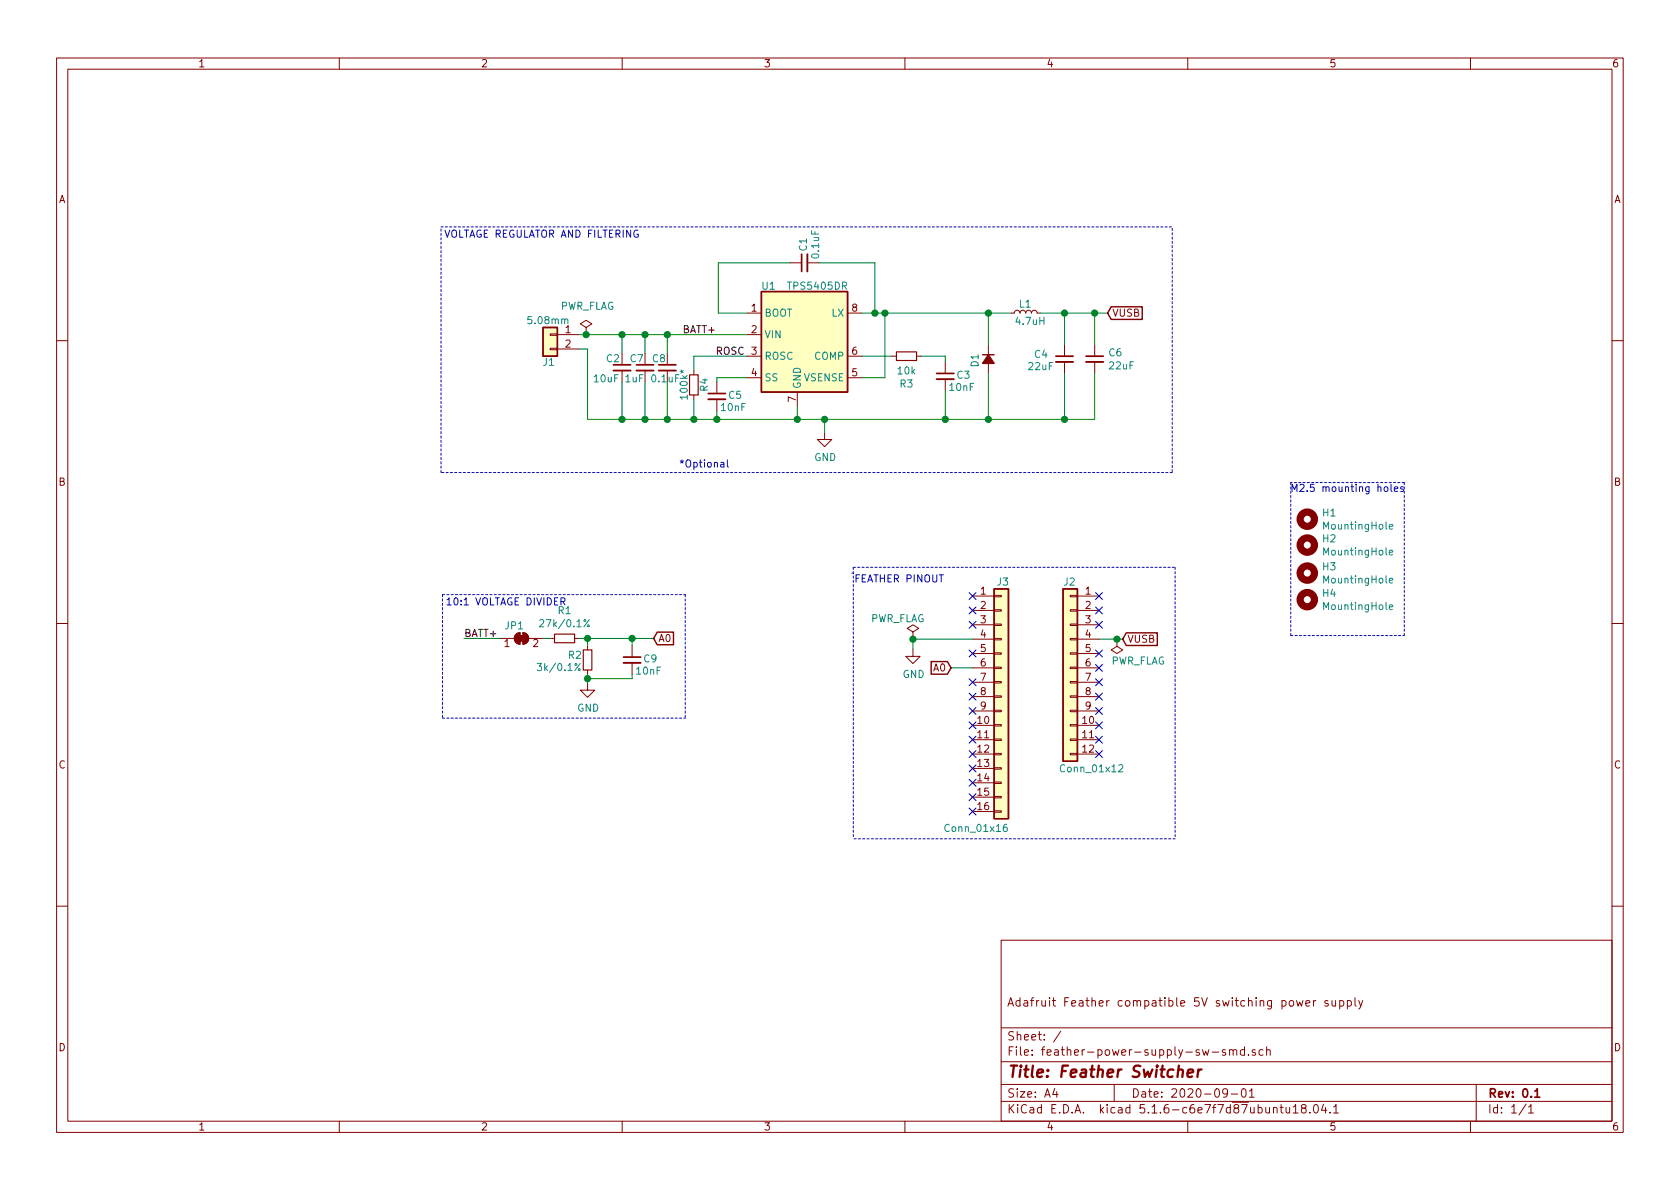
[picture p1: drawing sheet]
<svg xmlns="http://www.w3.org/2000/svg" width="297mm" height="210mm" viewBox="0 0 297 210" stroke-linecap="round" stroke-linejoin="round" font-family="sans-serif">
<g fill="none" stroke="#840000" stroke-width=".18">
<path d="M10 10.3h277v189.9h-277zM12 12.2h273v186.1h-273zM60 10.3v1.9M110 10.3v1.9M160 10.3v1.9M210 10.3v1.9M260 10.3v1.9M97.3 59h1.3v.3h-1.3zM98.6 59.2h3.8M103.6 57.9l1-.6-1-.7-1 .7 1 .6v1.3M103.6 59.2h.1M132.1 59.2h2.5"/>
<path d="M132.1 55.4h2.5M139.7 46.5h2M142.7 46.5h2.1M149.9 55.4h2.5M178.8 55.4h.5l.2-.4 .2-.1 .5 .1 .1 .4 .2-.4 .2-.1 .5 .1 .2 .4 .1-.4 .3-.1 .4 .1 .2 .4 .1-.4 .3-.1 .4 .1 .2 .4h.5M10 60.2h2M97.3 61.6h1.3v.2h-1.3zM98.6 61.7h3.8M110 65.5v2.1M114 65.5v2.1M118 65.5v2.1M122.7 65.5v.8"/>
<path d="M122.7 69.8v.8M126.7 67.6v2M126.7 70.6v2M132.1 63h2.5M132.1 66.8h2.5M141 69.3v2.6M145.8 76.4v1.3h1.3l-1.3 1.3-1.3-1.3h1.3M149.9 63h2.5M149.9 66.8h2.5M157.7 63h.8M162.1 63h.7M167.1 64v2"/>
<path d="M167.1 67.1v2M174.8 61v5M188.2 61v2M188.2 64v2M193.5 61v2M193.5 64v2M285 60.2h2M10 110.3h2M88.4 112.9h2.5M91.2 112.2l.4-.3h.3v2a1.03 1.03 0 0 1-.9-.6 1.03 1.03 0 0 1 .2-1.1zM92.5 111.9a1.02 1.02 0 0 1 1 1 1.02 1.02 0 0 1-1 1zM93.5 112.9h2.5"/>
<path d="M97.3 112.9h.7M101.6 112.9h.8M103.9 114.2v.7M103.9 118.5v.7M111.8 114.2v2M111.8 117.2v2M161.4 111.8l1-.7-1-.6-1 .6 1 .7v1.2M161.4 113h.1M161.4 114.8v1.3h1.3l-1.3 1.2-1.3-1.2h1.3M172 105.4h3.8M172 107.9h3.8M172 110.5h3.8"/>
<path d="M172 113h3.8M172 115.6h3.8M172 118.1h3.8M175.8 118h1.2v.2h-1.2zM175.8 115.4h1.2v.3h-1.2zM175.8 112.9h1.2v.3h-1.2zM175.8 110.4h1.2v.2h-1.2zM175.8 107.8h1.2v.3h-1.2zM175.8 105.3h1.2v.2h-1.2zM189.2 115.4h1.3v.3h-1.3zM189.2 112.9h1.3v.3h-1.3zM189.2 110.4h1.3v.2h-1.3z"/>
<path d="M189.2 107.8h1.3v.3h-1.3zM189.2 118h1.3v.2h-1.3zM189.2 105.3h1.3v.2h-1.3zM190.5 105.4h3.8M190.5 107.9h3.8M190.5 110.5h3.8M190.5 113h3.8M190.5 115.6h3.8M190.5 118.1h3.8M197.5 113v1.3l1 .6-1 .7-1-.7 1-.6M197.5 113h.1M285 110.3h2"/>
<path d="M103.9 120.8v1.2h1.3l-1.3 1.3-1.3-1.3h1.3M172 128.3h3.8M172 130.8h3.8M172 133.3h3.8M172 135.9h3.8M172 138.4h3.8M172 120.6h3.8M172 123.2h3.8M172 125.7h3.8M175.8 128.1h1.2v.3h-1.2zM175.8 130.7h1.2v.2h-1.2zM175.8 133.2h1.2v.3h-1.2z"/>
<path d="M175.8 135.8h1.2v.2h-1.2zM175.8 138.3h1.2v.3h-1.2zM175.8 125.6h1.2v.3h-1.2zM175.8 120.5h1.2v.3h-1.2zM175.8 123.1h1.2v.2h-1.2zM189.2 123.1h1.3v.2h-1.3zM189.2 125.6h1.3v.3h-1.3zM189.2 128.1h1.3v.3h-1.3zM189.2 130.7h1.3v.2h-1.3zM189.2 133.2h1.3v.3h-1.3zM189.2 120.5h1.3v.3h-1.3zM190.5 128.3h3.8"/>
<path d="M190.5 130.8h3.8M190.5 133.3h3.8M190.5 120.6h3.8M190.5 123.2h3.8M190.5 125.7h3.8M172 141h3.8M172 143.5h3.8M175.8 140.8h1.2v.3h-1.2zM175.8 143.4h1.2v.2h-1.2zM10 160.2h2M177 166.3h108v32h-108zM229.2 176.9l.3 1 .3-.7 .3 .7 .3-1"/>
<path d="M230.9 177.4l.7-.1-.1-.3-.4-.1-.2 .2v.7h.6M232.2 176.9v1M232.7 176.9l-.5 .3M234.8 177l-.4-.1-.2 .2 .1 .3 .5 .1v.3h-.6M235.5 176.9v.8a.37 .37 0 0 0 .6 .1M236.1 176.9v1M236.9 177l.4-.1 .3 .3-.1 .6-.2 .1-.4-.1M236.9 176.9v1.5M238.2 177l.5-.1 .2 .3v.6l-.2 .1-.5-.1M238.2 176.9v1.5M239.6 176.4v1.3l.2 .2M240.2 176.9l.4 1"/>
<path d="M240.9 176.9l-.5 1.4-.2 .1M285 160.2h2M60 198.3v1.9M110 198.3v1.9M160 198.3v1.9M177 194.8h108M177 191.8h108M177 187.8h108M177 181.8h108M186.5 192.5l-.4 1h1M186.8 193v1M187.6 182.3l-1.3 2"/>
<path d="M197 191.8v3M210 198.3v1.9M214.3 186h1.2M216.7 185.7l-.4-.1-.2 .2 .1 .2 .5 .2v.3h-.6M217 193.2l-.1 .2a.48 .48 0 0 1-.6-.1v-.6a.48 .48 0 0 1 .6-.1l.1 .1a1.19 1.19 0 0 1-.2 1.2l-.5 .1M217.4 185.7a.37 .37 0 0 1 .6 .1v.8M217.4 185.6v1M217.7 193.5h1.1M218 185.8l.2-.2 .4 .1 .1 .9M219.6 192.7l.4-.2a.94 .94 0 0 1 0 1.5 .82 .82 0 0 1-.4-1.3zM220 185.7l-.4-.1-.3 .3 .1 .6 .2 .1 .4-.1M220 185.1v1.5"/>
<path d="M220.8 186.5v.1M220.9 193l.4-.5v1.5M220.9 194h.9M221.9 185.7l-.3-.1-.2 .2 .1 .2 .4 .2v.3h-.5M223.3 185.7l-.4-.1-.3 .3 .1 .6 .2 .1 .4-.1M224 185.7l.2-.1 .3 .1 .1 .9M224 185.1v1.5M225.2 196l.2-.2 .3 .1 .1 .9M226.3 195.8h.6M226.5 195.3v1.3l.4 .2M227.4 195.8l.1 .9 .3 .1 .2-.1M228 195.8v1"/>
<path d="M228.7 195.8l.4-.5v1.5M228.7 196.8h.8M230.4 196l-.3-.2v-.3a.48 .48 0 0 1 .8 0l-.1 .4-.7 .2v.4l.3 .3h.3l.2-.3v-.4l-.2-.1M231.6 196.7v.1M232.4 195.4l.2-.1a.8 .8 0 0 1 .5 .8 .8 .8 0 0 1-.5 .7 1 1 0 0 1-.2-1.4zM234 195.2l-.3 1.1h.9M234.4 195.8v1M235.2 196.7v.1M235.8 195.8l.4-.5v1.5M235.8 196.8h.9M260 198.3v1.9M261 191.8v6.5"/>
<path d="M269.8 195.2l-1.2 2M270.3 195.8l.4-.5v1.5M270.3 196.8h.8"/>
</g>
<path d="M141.7 45v3M108.5 64.5h3M112.5 64.5h3.1M116.5 64.5h3M125.2 69.6h3.1M165.6 66h3.1M186.7 63h3M192 63h3.1M110.2 116.2h3.1M271.4 193l.4-.5v1.5M271.4 194h.8" fill="none" stroke="#840000" stroke-width=".3"/>
<path d="M210 189.8l.9-.2v-.4l-.6-.1-.3 .3v.9l.2 .1 .6-.1M211.9 189.1l-.2 1.3M212.4 189.1a.54 .54 0 0 0-.6 .4" fill="none" stroke="#840000" stroke-width=".41"/>
<path d="M142.7 45v3M108.5 65.5h3M112.5 65.5h3.1M116.5 65.5h3M125.2 70.6h3.1M165.6 67.1h3.1M186.7 64h3M192 64h3.1M110.2 117.2h3.1" fill="none" stroke="#840000" stroke-width=".33"/>
<g fill="#840000" stroke="#840000" stroke-width=".18">
<path d="M91.2 112.2l.4-.3h.3v2a1.03 1.03 0 0 1-.9-.6 1.03 1.03 0 0 1 .2-1.1z"/>
<path d="M92.5 111.9a1.02 1.02 0 0 1 1 1 1.02 1.02 0 0 1-1 1z"/>
<path d="M91.7 112.4h1v1h-1z"/>
</g>
<g fill="none" stroke="#840000" stroke-width="1.3">
<circle cx="231.1" cy="91.8" r="1.27"/>
<circle cx="231.1" cy="96.4" r="1.27"/>
<circle cx="231.1" cy="106" r="1.27"/>
<circle cx="231.1" cy="101.3" r="1.27"/>
</g>
<g fill="none" stroke="#008484" stroke-width=".18">
<path d="M245.6 97.7l.7-.1-.1-.2-.4-.1-.2 .2 .1 .6h.5M245.6 93.1l.7-.1-.1-.2-.4-.1-.2 .2 .1 .6h.5M95 117.3h.8l-.4 .5 .3 .1v.6l-.6 .1-.1-.1M95.4 109.7l.5-.1 .2 .3v.2l-.7 .7h.7M102.6 117.3l-1 1.3M104.2 109.6l-1 1.2M245.6 107.4l.7-.1-.1-.3h-.4l-.2 .1 .1 .6h.5M245.6 102.7l.7-.1-.1-.3h-.4l-.2 .1 .1 .6h.5M197.8 135.4l.5-.2 .2 .4v.2l-.8 .7h.8M178 145.8h-.4a.87 .87 0 0 0 0 1.2l.5-.1v-.5l-.5-.2-.2 .3"/>
<circle cx="102.4" cy="118.4" r=".18"/>
<circle cx="104" cy="110.7" r=".18"/>
</g>
<path d="M96 57.9h2.6v5.1h-2.6zM134.6 51.6h15.3v17.7h-15.3zM196.5 54.2h5.5v2.3h-5.5l-.7-1.1zM173.7 62.7h2.1M116.2 111.8h2.9v2.2h-2.9l-.6-1.1zM164.6 117h2.9l.6 1.1-.6 1.1h-2.9zM175.8 104.1h2.5v40.7h-2.5zM188 104.1h2.5v30.5h-2.5zM199.1 111.9h5.5v2.2h-5.5l-.6-1.1z" fill="none" stroke="#840000" stroke-width=".25"/>
<path d="M174.8 62.7l1 1.6h-2.1z" fill="#840000" stroke="#840000" stroke-width=".25"/>
<path d="M121.9 66.3h1.5v3.5h-1.5zM158.5 62.2h3.6v1.5h-3.6zM98 112.1h3.6v1.6h-3.6zM103.1 114.9h1.5v3.6h-1.5z" fill="none" stroke="#840000" stroke-width=".2"/>
<g fill="#ffffc2" stroke="#ffffc2" stroke-width=".18">
<path d="M175.8 104.1h2.5v40.7h-2.5z"/>
<path d="M96 57.9h2.6v5.1h-2.6z"/>
<path d="M134.6 51.6h15.3v17.7h-15.3z"/>
<path d="M188 104.1h2.5v30.5h-2.5z"/>
</g>
<g fill="none" stroke="#0000c2" stroke-width=".18" stroke-dasharray=".4 .4">
<path d="M78 40.1h129.3M207.3 40.4v43.2M78 83.6v-43.5M207.3 83.6h-129.3M228.2 85.3v27.1M248.3 85.3h-20.1M78.2 105.2h43M78.2 105.2v21.9M121.2 105.2v21.8M150.9 100.3v48M150.9 100.3h56.9M207.8 100.3v48"/>
<path d="M228.2 112.4h20.1M248.3 112.4v-27.1M78.2 127h43M207.8 148.3h-56.9"/>
</g>
<g fill="none" stroke="#008400" stroke-width=".18">
<path d="M102.4 59.2h29.7M110 59.2v3.3M114 59.2v3.3M118 59.2v3.3M139.7 46.5h-12.7v8.9h5.1M144.8 46.5h9.9v8.9M152.4 55.4h26.4M156.5 55.4v11.4h-4.1M174.8 55.4v5.6M183.9 55.4h11.9M188.2 55.4v5.6M193.5 55.4v5.6"/>
<path d="M102.4 61.7h1.5v12.5h89.6v-8.2M110 67.6v6.6M114 67.6v6.6M118 67.6v6.6M122.7 70.6v3.6M126.7 72.6v1.6M132.1 63h-9.4v2.5M132.1 66.8h-5.4v.8M141 71.9v2.3M145.8 74.2v2.2M152.4 63h5.3M162.8 63h4.3v1"/>
<path d="M167.1 69.1v5.1M174.8 66v8.2M188.2 66v8.2M82 112.9h6.4M96 112.9h1.3M102.4 112.9h13.2M103.9 112.9v1.3M103.9 119.2v1.6M111.8 112.9v1.3M111.8 119.2v.8h-7.9M168.1 118.1h3.9M172 113h-10.6v1.8"/>
<path d="M194.3 113h4.2"/>
</g>
<path d="M112.8 40.8a.59 .59 0 0 0-.7 .5 .59 .59 0 0 0 .7 .6l.1-.5h-.3M127.5 81.8h.4l.1 .8M128 82.1h-.4l-.2 .2 .1 .2h.5M128.6 81.3v1.1l.2 .2M244.8 86.2l.2-.1 .3 .1 .1 .5-.1 .2h-.3l-.2-.1zM245.9 85.6v1.1l.2 .2M246.5 86.5l.6-.1v-.3h-.4l-.2 .2 .1 .6h.5M248.1 86.1h-.3l-.2 .2 .1 .1 .4 .2v.3h-.5M99.2 106.4l.6-.1v-.5l-.1-.1h-.5v1.3M99.5 106.4l.4 .6" fill="none" stroke="#0000c2" stroke-width=".18"/>
<g fill="#008400" stroke="#008400" stroke-width=".25">
<circle cx="114" cy="74.2" r=".51"/>
<circle cx="174.8" cy="55.4" r=".51"/>
<circle cx="126.7" cy="74.2" r=".51"/>
<circle cx="156.5" cy="55.4" r=".51"/>
<circle cx="161.4" cy="113" r=".51"/>
<circle cx="103.9" cy="112.9" r=".51"/>
<circle cx="197.5" cy="113" r=".51"/>
<circle cx="111.8" cy="112.9" r=".51"/>
<circle cx="110" cy="59.2" r=".51"/>
<circle cx="110" cy="74.2" r=".51"/>
<circle cx="103.9" cy="120" r=".51"/>
<circle cx="122.7" cy="74.2" r=".51"/>
<circle cx="118" cy="59.2" r=".51"/>
<circle cx="141" cy="74.2" r=".51"/>
<circle cx="167.1" cy="74.2" r=".51"/>
<circle cx="114" cy="59.2" r=".51"/>
<circle cx="145.8" cy="74.2" r=".51"/>
<circle cx="174.8" cy="74.2" r=".51"/>
<circle cx="193.5" cy="55.4" r=".51"/>
<circle cx="188.2" cy="74.2" r=".51"/>
<circle cx="103.6" cy="59.2" r=".51"/>
<circle cx="154.7" cy="55.4" r=".51"/>
<circle cx="118" cy="74.2" r=".51"/>
<circle cx="188.2" cy="55.4" r=".51"/>
</g>
<g fill="none" stroke="#000084" stroke-width=".18">
<path d="M171.3 104.8l1.3 1.2M171.3 109.9l1.3 1.2M171.3 115l1.3 1.2M171.3 107.3l1.3 1.3M172.6 104.8l-1.3 1.2M172.6 109.9l-1.3 1.2M172.6 115l-1.3 1.2M172.6 107.3l-1.3 1.3M193.7 104.8l1.2 1.2M193.7 107.3l1.2 1.3M193.7 109.9l1.2 1.2M193.7 115l1.2 1.2"/>
<path d="M193.7 117.5l1.2 1.2M194.9 104.8l-1.2 1.2M194.9 107.3l-1.2 1.3M194.9 109.9l-1.2 1.2M194.9 115l-1.2 1.2M194.9 117.5l-1.2 1.2M171.3 135.3l1.3 1.2M171.3 132.7l1.3 1.3M171.3 130.2l1.3 1.2M171.3 127.7l1.3 1.2M171.3 125.1l1.3 1.2M171.3 122.6l1.3 1.2"/>
<path d="M171.3 120l1.3 1.3M171.3 137.8l1.3 1.2M172.6 135.3l-1.3 1.2M172.6 132.7l-1.3 1.3M172.6 130.2l-1.3 1.2M172.6 127.7l-1.3 1.2M172.6 125.1l-1.3 1.2M172.6 122.6l-1.3 1.2M172.6 120l-1.3 1.3M172.6 137.8l-1.3 1.2M193.7 132.7l1.2 1.3M193.7 130.2l1.2 1.2"/>
<path d="M193.7 127.7l1.2 1.2M193.7 125.1l1.2 1.2M193.7 122.6l1.2 1.2M193.7 120l1.2 1.3M194.9 132.7l-1.2 1.3M194.9 130.2l-1.2 1.2M194.9 127.7l-1.2 1.2M194.9 125.1l-1.2 1.2M194.9 122.6l-1.2 1.2M194.9 120l-1.2 1.3M171.3 142.9l1.3 1.2M171.3 140.4l1.3 1.2"/>
<path d="M172.6 142.9l-1.3 1.2M172.6 140.4l-1.3 1.2"/>
</g>
<text font-size="2.8" fill="#840000" x="178" y="190.5">Title: Feather Switcher</text>
<g font-size="2.1" fill="#840000">
<text x="178" y="178">Adafruit Feather compatible 5V switching power supply</text>
<text x="178" y="184">Sheet: /</text>
<text x="178" y="186.7">File: feather-power-supply-sw-smd.sch</text>
<text x="178" y="196.9">KiCad E.D.A. kicad 5.1.6-c6e7f7d87ubuntu18.04.1</text>
<text x="178" y="194.1">Size: A4</text>
<text x="200" y="194.1">Date: 2020-09-01</text>
<text x="263" y="194.1">Rev: 0.1</text>
<text x="263" y="196.9">Id: 1/1</text>
</g>
<g font-size="1.8" fill="#840000">
<text x="35" y="11.9">1</text>
<text x="85" y="11.9">2</text>
<text x="135" y="11.9">3</text>
<text x="185" y="11.9">4</text>
<text x="235" y="11.9">5</text>
<text x="285" y="11.9">6</text>
<text x="10.4" y="35.9">A</text>
<text x="285.4" y="35.9">A</text>
<text x="100" y="58.9">1</text>
<text x="132.9" y="55.1">1</text>
<text x="132.9" y="58.9">2</text>
<text x="150.6" y="55.1">8</text>
<text x="196.6" y="56">VUSB</text>
<text x="100" y="61.5">2</text>
<text x="132.9" y="62.7">3</text>
<text x="150.6" y="62.7">6</text>
<text x="132.9" y="66.5">4</text>
<text x="140.7" y="71.1" transform="rotate(-90 140.7 71.1)">7</text>
<text x="150.6" y="66.5">5</text>
<text x="10.4" y="85.9">B</text>
<text x="285.4" y="85.9">B</text>
<text x="173.4" y="105.2">1</text>
<text x="173.4" y="107.7">2</text>
<text x="191.9" y="105.2">1</text>
<text x="191.9" y="107.7">2</text>
<text x="116.4" y="113.5">A0</text>
<text x="173.4" y="110.2">3</text>
<text x="173.4" y="112.8">4</text>
<text x="191.9" y="110.2">3</text>
<text x="191.9" y="112.8">4</text>
<text x="199.3" y="113.7">VUSB</text>
<text x="89.2" y="114.4">1</text>
<text x="94.3" y="114.4">2</text>
<text x="165.1" y="118.7">A0</text>
<text x="173.4" y="115.3">5</text>
<text x="173.4" y="117.9">6</text>
<text x="191.9" y="115.3">5</text>
<text x="191.9" y="117.9">6</text>
<text x="173.4" y="120.4">7</text>
<text x="173.4" y="122.9">8</text>
<text x="173.4" y="125.5">9</text>
<text x="191.9" y="120.4">7</text>
<text x="191.9" y="122.9">8</text>
<text x="191.9" y="125.5">9</text>
<text x="172.9" y="128">10</text>
<text x="172.9" y="130.6">11</text>
<text x="191.4" y="128">10</text>
<text x="191.4" y="130.6">11</text>
<text x="10.4" y="135.9">C</text>
<text x="172.9" y="133.1">12</text>
<text x="172.9" y="135.6">13</text>
<text x="191.4" y="133.1">12</text>
<text x="285.4" y="135.9">C</text>
<text x="172.9" y="138.2">14</text>
<text x="172.9" y="140.7">15</text>
<text x="172.9" y="143.3">16</text>
<text x="10.4" y="185.9">D</text>
<text x="285.4" y="185.9">D</text>
<text x="35" y="199.9">1</text>
<text x="85" y="199.9">2</text>
<text x="135" y="199.9">3</text>
<text x="185" y="199.9">4</text>
<text x="235" y="199.9">5</text>
<text x="285" y="199.9">6</text>
</g>
<g font-size="1.8" fill="#0000c2">
<text x="78.5" y="42">VOLTAGE REGULATOR AND FILTERING</text>
<text x="120" y="82.7">*Optional</text>
<text x="228.1" y="87">M2.5 mounting holes</text>
<text x="78.7" y="107.1">10:1 VOLTAGE DIVIDER</text>
<text x="151" y="103">FEATHER PINOUT</text>
</g>
<g font-size="1.8" fill="#008484">
<text x="142.7" y="44.4" transform="rotate(-90 142.7 44.4)">C1</text>
<text x="144.8" y="45.6" transform="rotate(-90 144.8 45.6)">0.1uF</text>
<text x="134.8" y="51.2">U1</text>
<text x="139.6" y="51.2">TPS5405DR</text>
<text x="93.6" y="57.3">5.08mm</text>
<text x="98.9" y="54.8">PWR_FLAG</text>
<text x="135.1" y="56">BOOT</text>
<text x="135.1" y="59.8">VIN</text>
<text x="147.1" y="56">LX</text>
<text x="179.7" y="57.4">4.7uH</text>
<text x="180.3" y="54.4">L1</text>
<text x="96.1" y="64.7">J1</text>
<text x="107.3" y="64.1">C2</text>
<text x="111.5" y="64.1">C7</text>
<text x="115.4" y="64.1">C8</text>
<text x="135.1" y="63.6">ROSC</text>
<text x="144" y="63.6">COMP</text>
<text x="173" y="64.9" transform="rotate(-90 173 64.9)">D1</text>
<text x="181.9" y="65.5">22uF</text>
<text x="183" y="63.3">C4</text>
<text x="196.1" y="63">C6</text>
<text x="196.2" y="65.3">22uF</text>
<text x="105.1" y="67.6">10uF</text>
<text x="110.6" y="67.6">1uF</text>
<text x="115.3" y="67.6">0.1uF</text>
<text x="121.6" y="70.4" transform="rotate(-90 121.6 70.4)">100k*</text>
<text x="125.1" y="69.2" transform="rotate(-90 125.1 69.2)">R4</text>
<text x="128.9" y="70.5">C5</text>
<text x="135.1" y="67.4">SS</text>
<text x="141.6" y="68.8" transform="rotate(-90 141.6 68.8)">GND</text>
<text x="142.2" y="67.4">VSENSE</text>
<text x="158.8" y="66.2">10k</text>
<text x="159.2" y="68.5">R3</text>
<text x="168" y="69.1">10nF</text>
<text x="169.2" y="67">C3</text>
<text x="127.6" y="72.7">10nF</text>
<text x="144" y="81.5">GND</text>
<text x="233.9" y="95.9">H2</text>
<text x="233.9" y="91.3">H1</text>
<text x="234.2" y="93.6">MountingHole</text>
<text x="233.9" y="100.9">H3</text>
<text x="234.2" y="98.2">MountingHole</text>
<text x="176.4" y="103.6">J3</text>
<text x="188.1" y="103.6">J2</text>
<text x="233.9" y="105.6">H4</text>
<text x="234.2" y="107.9">MountingHole</text>
<text x="234.2" y="103.2">MountingHole</text>
<text x="89.4" y="111.3">JP1</text>
<text x="96.1" y="110.9">27k/0.1%</text>
<text x="98.7" y="108.6">R1</text>
<text x="153.8" y="110">PWR_FLAG</text>
<text x="95.6" y="118.7">3k/0.1%</text>
<text x="100.5" y="116.5">R2</text>
<text x="112.6" y="119.3">10nF</text>
<text x="113.9" y="117.1">C9</text>
<text x="159.6" y="119.9">GND</text>
<text x="196.3" y="117.5">PWR_FLAG</text>
<text x="102.1" y="125.9">GND</text>
<text x="187.8" y="136.6">Conn_01x12</text>
<text x="167.4" y="147.1">Conn_01x16</text>
</g>
<g font-size="1.8">
<text x="120.6" y="58.9">BATT+</text>
<text x="126.5" y="62.7">ROSC</text>
<text x="82" y="112.6">BATT+</text>
</g>
</svg>
